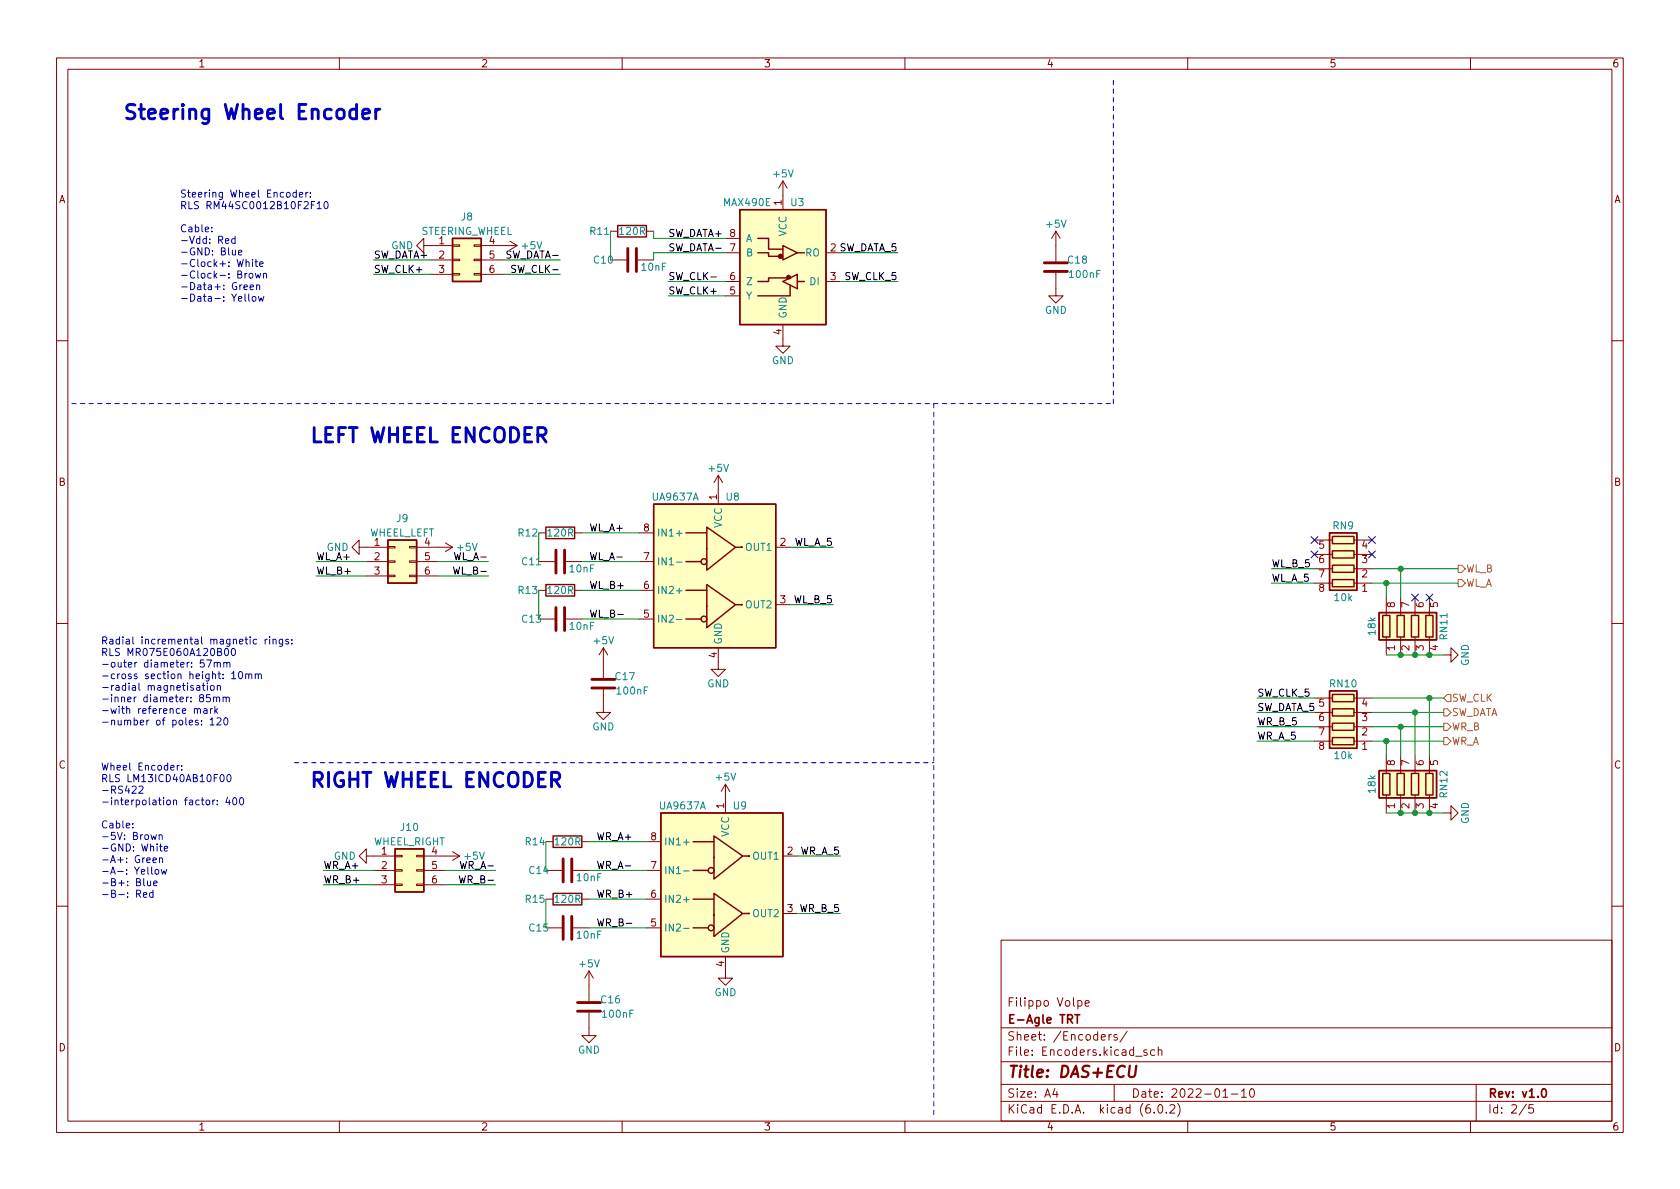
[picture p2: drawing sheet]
<svg xmlns="http://www.w3.org/2000/svg" width="297mm" height="210mm" viewBox="0 0 297 210" stroke-linecap="round" stroke-linejoin="round" font-family="sans-serif">
<g fill="none" stroke="#840000" stroke-width=".18">
<path d="M10 10.2h277v190.1h-277zM12 12.2h273v186.1h-273zM60 10.2v2M110 10.2v2M160 10.2v2M210 10.2v2M260 10.2v2M138.4 32l-.7 1.3M138.4 32v5.1M138.4 32l.8 1.3M74.9 43.4v-1.2l-1.2 1.2 1.2 1.3v-1.3h5.1M76.2 46h3.8"/>
<path d="M76.2 48.5h3.8M80 48.4h1.3v.2h-1.3zM80 45.8h1.3v.3h-1.3zM80 43.3h1.3v.3h-1.3zM83.8 48.4h1.3v.2h-1.3zM83.8 45.8h1.3v.3h-1.3zM83.8 43.3h1.3v.3h-1.3zM85.1 43.4h6.3M85.1 46h3.8M85.1 48.5h3.8M90.2 42.7l1.2 .7M91.4 43.4l-1.2 .8"/>
<path d="M107.9 46h2.8M107.9 40.9h1.3M112.8 46h2.8M114.3 40.9h1.3M128.3 44.7h2.5M128.3 49.8h2.5M128.3 52.3h2.5M128.3 42.2h2.5M138.4 57.4v3.8h1.3l-1.3 1.3-1.2-1.3h1.2M139.1 49.1h.6M146 44.7h2.6M146 49.8h2.6"/>
<path d="M186.7 48.3v4h1.3l-1.3 1.3-1.3-1.3h1.3M186.7 40.9l-.8 1.3M186.7 40.9v5.3M186.7 40.9l.8 1.3M10 60.2h2M285 60.2h2M63.5 96.8v-1.3l-1.3 1.3 1.3 1.2v-1.2h5.1M64.8 99.3h3.8M68.6 99.2h1.2v.2h-1.2zM68.6 96.6h1.2v.3h-1.2zM72.4 99.2h1.3v.2h-1.3zM72.4 96.6h1.3v.3h-1.3z"/>
<path d="M73.7 96.8h6.3M73.7 99.3h3.8M78.7 96l1.3 .8M80 96.8l-1.3 .7M95.2 99.3h2.8M95.2 94.2h1.3M100.1 99.3h2.8M101.6 94.2h1.3M113 99.3h2.6M113 94.2h2.6M127 84.1v5M127 84.1l-.8 1.2"/>
<path d="M127 84.1l.8 1.2M137.2 96.8h2.5M232.4 98h3.2M232.4 95.5h3.2M239.4 98h3.2M239.4 95.5h3.2M10 110.2h2M64.8 101.8h3.8M68.6 101.7h1.2v.3h-1.2zM72.4 101.7h1.3v.3h-1.3zM73.7 101.8h3.8M95.2 109.5h2.8"/>
<path d="M95.2 104.4h1.3M100.1 109.5h2.8M101.6 104.4h1.3M106.7 114.5v5.4M106.7 114.5l-.8 1.3M106.7 114.5l.7 1.3M113 109.5h2.6M113 104.4h2.6M127 114.5v3.9h1.3l-1.3 1.2-1.3-1.2h1.3M137.2 106.9h2.5M232.4 103.1h3.2M232.4 100.6h3.2"/>
<path d="M239.4 103.1h3.2M239.4 100.6h3.2M245.1 105.7v3.1M245.1 112.6v3.2M247.6 105.7v3.1M247.6 112.6v3.2M250.2 105.7v3.1M250.2 112.6v3.2M252.7 105.7v3.1M252.7 112.6v3.2M255.3 115.8h1.2v-1.3l1.3 1.3-1.3 1.3v-1.3M285 110.2h2"/>
<path d="M106.7 121.9v4.1h1.2l-1.2 1.2-1.3-1.2h1.3M128.3 138.7v5.1M128.3 138.7l-.8 1.2M128.3 138.7l.7 1.2M232.4 131.1h3.2M232.4 128.5h3.2M232.4 126h3.2M232.4 123.4h3.2M239.4 131.1h3.2M239.4 128.5h3.2M239.4 126h3.2M239.4 123.4h3.2"/>
<path d="M245.1 133.6v3.2M247.6 133.6v3.2M250.2 133.6v3.2M252.7 133.6v3.2M64.8 151.4v-1.3l-1.3 1.3 1.3 1.2v-1.2h5M66 153.9h3.8M66 156.5h3.8M69.8 156.3h1.3v.3h-1.3zM69.8 153.8h1.3v.2h-1.3zM69.8 151.3h1.3v.2h-1.3zM73.7 156.3h1.2v.3h-1.2zM73.7 153.8h1.2v.2h-1.2z"/>
<path d="M73.7 151.3h1.2v.2h-1.2zM74.9 151.4h6.4M74.9 153.9h3.8M74.9 156.5h3.8M80 150.6l1.3 .8M81.3 151.4l-1.3 .7M96.5 159h1.3M96.5 153.9h2.8M96.5 148.8h1.3M101.3 153.9h2.8M102.9 159h1.2M102.9 148.8h1.2"/>
<path d="M114.3 159h2.5M114.3 153.9h2.5M114.3 148.8h2.5M138.4 151.4h2.6M245.1 140.6v3.2M247.6 140.6v3.2M250.2 140.6v3.2M252.7 140.6v3.2M255.3 143.8h1.2v-1.3l1.3 1.3-1.3 1.2v-1.2M10 160.2h2M96.5 164.1h2.8M101.3 164.1h2.8"/>
<path d="M104.1 179.1v4h1.3l-1.3 1.3-1.2-1.3h1.2M104.1 171.7l-.7 1.3M104.1 171.7v5.3M104.1 171.7l.8 1.3M114.3 164.1h2.5M128.3 169.2v3.8h1.2l-1.2 1.2-1.3-1.2h1.3M138.4 161.5h2.6M177 166.3h108v32h-108zM190.6 177l.4-.1 .3 .3v.4l-.2 .3h-.5M191.9 177.4l.7-.1-.1-.3-.4-.1-.2 .2v.8h.6M285 160.2h2M60 198.3v2"/>
<path d="M110 198.3v2M160 198.3v2M177 194.8h108M177 191.8h108M177 187.8h108M177 181.8h108M186.5 192.5l-.4 1h1M186.9 193v1M194.7 183.4l.7-.1v-.3l-.5-.1-.2 .2 .1 .8h.6M196.1 182.9v1M196.5 182.9l-.3 .1-.1 .2M197 191.8v3"/>
<path d="M197.5 183l-.4-.1-.2 .2 .1 .3 .5 .1v.4h-.6M199.3 182.4l-1.3 1.9M200.8 186.8h1.1M202.8 185.7l-.4-.1-.2 .2 .1 .3 .5 .1v.4h-.6M204.1 196.7v.1M204.1 185.7l-.4-.1-.3 .3v.4l.2 .3h.5M204.8 185.8l.2-.2 .4 .1v.9M204.8 185.1v1.5M204.9 195.4l.2-.1a.81 .81 0 0 1 .6 .7 .81 .81 0 0 1-.3 .8h-.2a.81 .81 0 0 1-.6-.6 .81 .81 0 0 1 .3-.8zM206.2 196.7v.1M206.9 195.5l.5-.2 .2 .2 .1 .3-.9 1h.9M208.2 195.1a1.72 1.72 0 0 1 0 2.3"/>
<path d="M210 198.3v2M216.2 194h.9M217.7 193.5h1.2M219.5 193l.4-.5v1.5M219.5 194h.9M221.1 192.7l.2-.2a.81 .81 0 0 1 .6 .7 .81 .81 0 0 1-.3 .8h-.2a.81 .81 0 0 1-.3-1.3zM260 198.3v2M261 191.8v6.5M269.9 195.3l-1.3 1.9M271.1 195.3h-.7l-.1 .7 .2-.1 .5 .1 .2 .2-.1 .5-.2 .1-.6-.1"/>
</g>
<path d="M190.1 179.4h.8M190.5 179.4v1.5M272.8 192.6l.1-.1a.81 .81 0 0 1 .6 .7 .81 .81 0 0 1-.3 .8h-.1a.81 .81 0 0 1-.6-.6 .81 .81 0 0 1 .3-.8z" fill="none" stroke="#840000" stroke-width=".3"/>
<path d="M199.8 188.5l-.2 1.6 .1 .3a.66 .66 0 0 0 1-.3l.2-1.6" fill="none" stroke="#840000" stroke-width=".4"/>
<g fill="#ffffc2" stroke="#ffffc2" stroke-width=".18">
<path d="M68.6 95.5h5.1v7.6h-5.1z"/>
<path d="M80 42.2h5.1v7.6h-5.1z"/>
<path d="M243.8 108.3h10.2v4.9h-10.2z"/>
<path d="M116.8 143.8h21.6v25.4h-21.6z"/>
<path d="M235.1 94.2h4.8v10.2h-4.8z"/>
<path d="M115.6 89.1h21.6v25.4h-21.6z"/>
<path d="M69.8 150.1h5.1v7.6h-5.1z"/>
<path d="M235.1 122.2h4.8v10.1h-4.8z"/>
<path d="M243.8 136.3h10.2v4.8h-10.2z"/>
<path d="M130.8 37.1h15.2v20.3h-15.2z"/>
</g>
<g fill="none" stroke="#840000" stroke-width=".25">
<path d="M109.2 39.9h5.1v2h-5.1zM130.8 37.1h15.2v20.3h-15.2zM80 42.2h5.1v7.6h-5.1zM134 42.2h1.9v1.9h2.5M134 44.7h1.9v.6h1.9M138.4 49.8l2.6-1.3v2.5zM138.4 43.4l2.6 1.3-2.6 1.3zM139.1 49.1h-3.2v.7h-1.9M139.7 50.4v1.9h-5.7M141 49.8h1.2M141 44.7h1.2M68.6 95.5h5.1v7.6h-5.1z"/>
<path d="M96.5 93.2h5.1v2h-5.1zM115.6 89.1h21.6v25.4h-21.6zM121.3 94.2h3.7M121.3 99.3h2.7M125 93.2l5 3.6-5 4zM130.2 96.8h1h-.1M235.1 94.2h4.8v10.2h-4.8zM235.6 99.9h3.8v1.3h-3.8zM235.6 97.4h3.8v1.3h-3.8zM235.6 94.9h3.8v1.2h-3.8zM96.5 103.4h5.1v2h-5.1zM121.3 104.4h3.7"/>
<path d="M121.3 109.5h2.7M125 103.4l5 3.5-5 4.1zM130.2 106.9h1h-.1M235.6 102.5h3.8v1.3h-3.8zM243.8 108.3h10.2v4.9h-10.2zM244.5 108.8h1.2v3.8h-1.2zM247 108.8h1.3v3.8h-1.3zM249.6 108.8h1.2v3.8h-1.2zM252.1 108.8h1.3v3.8h-1.3zM235.1 122.2h4.8v10.1h-4.8zM235.6 130.4h3.8v1.3h-3.8zM235.6 127.9h3.8v1.3h-3.8z"/>
<path d="M235.6 125.3h3.8v1.3h-3.8zM235.6 122.8h3.8v1.3h-3.8zM243.8 136.3h10.2v4.8h-10.2zM244.5 136.8h1.2v3.8h-1.2zM247 136.8h1.3v3.8h-1.3zM249.6 136.8h1.2v3.8h-1.2zM252.1 136.8h1.3v3.8h-1.3zM69.8 150.1h5.1v7.6h-5.1zM97.8 147.8h5.1v2.1h-5.1zM97.8 158h5.1v2h-5.1zM116.8 143.8h21.6v25.4h-21.6zM122.6 159h3.6"/>
<path d="M122.6 148.8h3.6M122.6 153.9h2.6M126.2 158l5.1 3.5-5.1 4.1zM126.2 147.8l5.1 3.6-5.1 4zM131.4 151.4h1.1h-.2M122.6 164.1h2.6M131.4 161.5h1.1h-.2"/>
<circle cx="124.5" cy="99.3" r=".51"/>
<circle cx="124.5" cy="109.5" r=".51"/>
<circle cx="125.7" cy="153.9" r=".51"/>
<circle cx="125.7" cy="164.1" r=".51"/>
</g>
<g fill="none" stroke="#840000" stroke-width=".51">
<path d="M111 43.9v4.1M112.5 43.9v4.1M184.7 48h4M184.7 46.5h4M98.3 97.3v4M99.8 97.3v4M98.3 107.4v4.1M99.8 107.4v4.1M104.6 121.7h4.1M104.6 120.1h4.1M99.6 151.9v4.1M101.1 151.9v4.1"/>
<path d="M99.6 162v4.1M101.1 162v4.1M102.1 178.8h4.1M102.1 177.3h4.1"/>
</g>
<path d="M119.6 99.4h1M119.6 94.3h1M119.6 109.6h1M119.6 104.5h1M120.9 159.1h.9M120.9 154h.9M120.9 148.9h.9M120.9 164.2h.9" fill="none" stroke="#008484" stroke-width=".18"/>
<circle cx="139.7" cy="49.1" r=".13" fill="#840000" stroke="#840000" stroke-width=".18"/>
<g fill="#840000" stroke="#840000" stroke-width=".25">
<circle cx="139.4" cy="49" r=".3"/>
<circle cx="138" cy="45.3" r=".36"/>
</g>
<path d="M257.8 99.9h.6l.7 .7-.7 .6h-.6zM257.8 102.5h.6l.7 .6-.7 .7h-.6zM255.3 127.9h.6l.6 .6-.6 .7h-.6zM255.3 125.3h.6l.6 .7-.6 .6h-.6zM255.3 130.4h.6l.6 .7-.6 .6h-.6zM255.9 122.8h.6v1.3h-.6l-.6-.7z" fill="none" stroke="#848400" stroke-width=".18"/>
<path d="M91.2 47l-.5-.1-.2 .3 .1 .3 .5 .2v.4l-.2 .1-.4-.1M125.7 49h1M109.2 108.7h1M81.2 154.9l.3 1.2 .2-.9 .3 .9 .3-1.2M110.7 163.3h1" fill="none" stroke="#000" stroke-width=".18"/>
<g fill="none" stroke="#0000c2" stroke-width=".18">
<path d="M52.4 34.1l-.4-.1-.2 .3 .1 .5h.5M52.4 33.6v1.3M52.9 34.4l.6-.1v-.2l-.4-.1-.2 .2 .1 .6h.5M54.1 34v.9M54.4 34l-.3 .3M54.9 34.7v.2M54.9 34.1v.1M55.7 35.6h-.7v1.3M56.1 36l.3-.4v1.3M56.1 36.9h.7M57.4 35.8l.2-.2a.68 .68 0 0 1 .4 .7 .68 .68 0 0 1-.4 .6l-.2-.1-.1-.4zM37.5 40.9v.1"/>
<path d="M37.5 40.2v.1M39.9 42.6l.6-.1-.1-.2-.3-.1-.2 .2v.6h.5M41.1 44.2v.8l.3 .1 .2-.1M41.6 42.3l-.4-.1-.2 .2 .1 .6h.5M41.6 41.8v1.2M41.6 44.2v.9M42.2 44.7l.6-.2-.1-.2-.4-.1-.1 .2v.6h.5M43.1 50.8l.6-.1v-.3h-.4l-.2 .2 .1 .6h.5M43.3 52v1.1l.2 .2M43.5 46.4l.2-.1h.3v.8M44 52v1.1l.2 .2M44.2 48.4l.3-.1 .2 .3v.3l-.2 .3-.3-.1-.2-.2z"/>
<path d="M44.2 50.8l.6-.1v-.3h-.4l-.2 .2 .1 .6h.5M44.6 45.9v.1M44.6 46.3v.8M44.7 52.5l.3-.1 .3 .3v.3l-.3 .3-.3-.1-.1-.2zM45.1 46.3h.5M45.1 48.3l.3 .9 .2-.6 .3 .6 .2-.9M45.3 45.9v1.1l.3 .1M45.4 50.5l.2-.1h.3v.8M45.4 50.4v.8M45.7 52.4l.2 .9 .3-.6 .2 .6 .2-.9M45.9 46.7l.6-.1v-.3h-.4l-.2 .2 .1 .6h.5M46.6 48.5l.2-.2 .3 .1v.8"/>
<path d="M46.6 48.3v.9M36.5 116.7h.9l-.6 1.3M37.9 117.2l.2-.1 .3 .1v.8M37.9 117.1v.9M38.4 117.3l.2-.2 .3 .1 .1 .8M39.6 117.2l.1-.1 .4 .1v.8M39.6 117.1v.9M39.8 114.8l.2-.1a.68 .68 0 0 1 .4 .6 .68 .68 0 0 1-.4 .6l-.2-.1-.1-.4zM40.1 117.3l.2-.2 .3 .1 .1 .8M41 119.1l.3-.4v1.3M41.1 114.7h.1a.68 .68 0 0 1 .4 .6 .68 .68 0 0 1-.4 .6 .84 .84 0 0 1-.1-1.2zM42.3 118.9l.2-.2a.68 .68 0 0 1 .4 .7 .68 .68 0 0 1-.4 .6l-.2-.1-.1-.4z"/>
<path d="M43.4 119.3l.2-.1h.3l.1 .8M43.4 119.2v.8M44 119.4l.2-.2h.3v.8M45.1 119.3l.2-.1h.3l.1 .8M45.1 119.2v.8M45.7 119.4l.2-.2h.3v.8M46.9 113v.9M47.2 113l-.3 .3M47.7 112.6v.1M47.7 113v.9M48.3 113.2l.2-.2 .3 .1v.8M48.3 113v.9"/>
<path d="M50 113v1.1l-.3 .2-.3-.1M50 113.1l-.4-.1-.2 .3 .1 .5h.5M51 113.1l-.3-.1-.2 .2 .1 .2 .4 .1v.3h-.5M51.6 113.8v.1M51.6 113.1v.1M24.6 139.1l.5-.1 .2 .4-.8 .9h.8M31.3 135.3v.9M31.7 135.3l-.4 .3M32.1 136.1v.1M32.1 135.4v.1M34.4 125.4l.1-.1 .4 .1v.8M34.8 121.3h.5v.8"/>
<path d="M34.9 125.5l.2-.2 .3 .1 .1 .8M35.3 121.5l-.4 .1-.2 .2 .2 .3 .4-.1M35.6 128.1v.1M35.6 127.4v.1M35.8 121.2h.4M35.9 120.8v1.1l.3 .2M36.1 125.4h.4l.1 .8M36.6 125.6l-.4 .1-.2 .2 .2 .3 .4-.1M36.7 121.2v.9M37.1 122.8h-.6v.6l.2-.1 .4 .1 .1 .2-.1 .4-.1 .1-.5-.1M37.1 127.3l.4-.4v1.3M37.1 128.2h.8"/>
<path d="M37.2 125.3v.9M37.3 121.3l.2-.1 .3 .1 .1 .5-.1 .2-.3 .1-.2-.2zM37.6 125.3l-.4 .2M37.8 123.4l.1-.1h.3l.1 .8M37.8 123.3v.8M38 124.9v1.3M38.1 125.7l.4 .5M38.3 123.4l.2-.1h.3v.8M38.4 127l.4-.1 .3 .4-.8 .9h.8M38.4 121.3l.2-.1 .3 .1 .1 .8M38.4 121.2v.9M38.5 125.3l-.5 .5"/>
<path d="M39.1 137h.1a.68 .68 0 0 1 .4 .6 .68 .68 0 0 1-.4 .6 .84 .84 0 0 1-.1-1.2zM39.4 123.4l.2-.1h.3l.1 .8M39.4 123.3v.8M39.7 127l.2-.1a.68 .68 0 0 1 .4 .7 .68 .68 0 0 1-.4 .6 .84 .84 0 0 1-.2-1.2zM40 123.4l.2-.1h.3v.8M40.3 137h.1a.68 .68 0 0 1 .5 .6 .68 .68 0 0 1-.5 .6 .84 .84 0 0 1-.1-1.2zM41 120h.7M23.5 146.3v.1M23.5 145.6v.1M25.4 158.3l.6-.2-.1-.2-.4-.1-.1 .2v.6h.5M26.1 155.8v.8h.3l.2-.1M26.6 155.8v.8"/>
<path d="M26.7 147.6l.2 .9 .3-.7 .2 .7 .3-.9M26.8 153.3v1.1l.2 .2M27 152.1l.7-.1-.1-.2-.4-.1-.2 .2 .1 .6h.5M27 157.9l-.3-.1-.3 .3 .2 .5h.4M27 157.4v1.3M27.2 156.2l.6-.1-.1-.3h-.3l-.2 .2v.6h.5M27.5 153.8l.3-.1 .3 .3v.3l-.3 .3-.3-.1-.1-.2zM28.1 147.7l.2-.1 .3 .1 .1 .8M28.1 147.6v.9M28.2 151.8l.2-.1 .3 .1v.7M28.2 149.7h.5M28.2 151.7v.8"/>
<path d="M28.4 149.2v1.1l.3 .2M28.5 153.7l.2 .9 .3-.6 .2 .6 .3-.9M29 150.1l.6-.1v-.3h-.4l-.2 .1 .1 .6h.5M37.6 141.5v.8M38 141.5l-.4 .2M38.4 142.2v.1M38.4 141.5v.2M40.2 141l-.3 .9h.8M40.5 141.5v.8M41.3 141.1l.1-.1a.68 .68 0 0 1 .5 .7 .68 .68 0 0 1-.5 .6 .84 .84 0 0 1-.1-1.2zM42.5 141.1l.2-.1a.68 .68 0 0 1 .4 .7 .68 .68 0 0 1-.4 .6 .84 .84 0 0 1-.2-1.2z"/>
</g>
<path d="M66.4 19.3v1.7M67.2 19.3a.65 .65 0 0 0-.8 .5M64.1 20.2l1.2-.3-.1-.5-.7-.1-.4 .4v.9l.2 .3 .2 .1 .7-.1" fill="none" stroke="#0000c2" stroke-width=".51"/>
<path d="M12.7 71.4h184.1M165.1 71.4v125.7M196.8 71.4v-57.2M52.1 134.9h113" fill="none" stroke="#0000c2" stroke-width=".18" stroke-dasharray=".8 .8"/>
<g fill="none" stroke="#008400" stroke-width=".18">
<path d="M66 46h10.2M66 48.5h10.2M88.9 46h10.2M88.9 48.5h10.2M107.9 40.9v5.1M115.6 40.9v1.3h12.7M118.1 49.8h10.2M118.1 52.3h10.2M128.3 44.7h-12.7v1.3M148.6 44.7h10.1M148.6 49.8h10.1M55.9 99.3h8.9"/>
<path d="M77.5 99.3h8.9M95.2 94.2v5.1M102.9 99.3h10.1M102.9 94.2h10.1M139.7 96.8h7.6M55.9 101.8h8.9M77.5 101.8h8.9M95.2 104.4v5.1M102.9 104.4h10.1M102.9 109.5h10.1M139.7 106.9h7.6M224.8 103.1h7.6"/>
<path d="M224.8 100.6h7.6M242.6 103.1h15.2M242.6 100.6h15.2M245.1 103.1v2.6M245.1 115.8h10.2M247.6 100.6v5.1M222.2 123.4h10.2M222.2 131.1h10.2M222.2 128.5h10.2M222.2 126h10.2M242.6 123.4h12.7M242.6 131.1h12.7"/>
<path d="M242.6 128.5h12.7M242.6 126h12.7M245.1 131.1v2.5M247.6 128.5v5.1M250.2 126v7.6M252.7 123.4v10.2M57.1 153.9h8.9M57.1 156.5h8.9M78.7 153.9h8.9M78.7 156.5h8.9M96.5 148.8v5.1M96.5 159v5.1"/>
<path d="M104.1 148.8h10.2M104.1 153.9h10.2M104.1 159h10.2M141 151.4h7.6M245.1 143.8h10.2M104.1 164.1h10.2M141 161.5h7.6"/>
</g>
<path d="M231.8 97.4l1.2 1.2M231.8 94.9l1.2 1.2M233 97.4l-1.2 1.2M233 94.9l-1.2 1.2M242 97.4l1.2 1.2M242 94.9l1.2 1.2M243.2 97.4l-1.2 1.2M243.2 94.9l-1.2 1.2M249.6 105l1.2 1.3M250.8 105l-1.2 1.3M252.1 105l1.2 1.3M253.3 105l-1.2 1.3" fill="none" stroke="#000084" stroke-width=".18"/>
<g fill="#008400" stroke="#008400" stroke-width=".18">
<circle cx="250.2" cy="143.8" r=".46"/>
<circle cx="252.7" cy="143.8" r=".46"/>
<circle cx="247.6" cy="143.8" r=".46"/>
<circle cx="250.2" cy="126" r=".46"/>
<circle cx="252.7" cy="123.4" r=".46"/>
<circle cx="247.6" cy="128.5" r=".46"/>
<circle cx="245.1" cy="131.1" r=".46"/>
<circle cx="245.1" cy="103.1" r=".46"/>
<circle cx="247.6" cy="100.6" r=".46"/>
<circle cx="250.2" cy="115.8" r=".46"/>
<circle cx="247.6" cy="115.8" r=".46"/>
<circle cx="252.7" cy="115.8" r=".46"/>
</g>
<g font-size="3.5" fill="#0000c2">
<text x="21.6" y="21.1">Steering Wheel Encoder</text>
<text x="54.6" y="78.3">LEFT WHEEL ENCODER</text>
<text x="54.6" y="139.2">RIGHT WHEEL ENCODER</text>
</g>
<text font-size="2.8" fill="#840000" x="178" y="190.6">Title: DAS+ECU</text>
<g font-size="2.1" fill="#840000">
<text x="178" y="178">Filippo Volpe</text>
<text x="178" y="184">Sheet: /Encoders/</text>
<text x="178" y="181">E-Agle TRT</text>
<text x="178" y="186.7">File: Encoders.kicad_sch</text>
<text x="178" y="196.9">KiCad E.D.A. kicad (6.0.2)</text>
<text x="178" y="194.1">Size: A4</text>
<text x="200" y="194.1">Date: 2022-01-10</text>
<text x="263" y="194.1">Rev: v1.0</text>
<text x="263" y="196.9">Id: 2/5</text>
</g>
<g font-size="1.8" fill="#840000">
<text x="35" y="11.9">1</text>
<text x="85" y="11.9">2</text>
<text x="135" y="11.9">3</text>
<text x="185" y="11.9">4</text>
<text x="235" y="11.9">5</text>
<text x="285" y="11.9">6</text>
<text x="10.3" y="35.9">A</text>
<text x="285.3" y="35.9">A</text>
<text x="129" y="41.9">8</text>
<text x="138.2" y="36.3" transform="rotate(-90 138.2 36.3)">1</text>
<text x="77.6" y="43.2">1</text>
<text x="77.6" y="45.7">2</text>
<text x="86.5" y="43.2">4</text>
<text x="86.5" y="45.7">5</text>
<text x="129" y="44.4">7</text>
<text x="77.6" y="48.3">3</text>
<text x="86.5" y="48.3">6</text>
<text x="129" y="52.1">5</text>
<text x="129" y="49.5">6</text>
<text x="146.8" y="49.5">3</text>
<text x="138.2" y="59.2" transform="rotate(-90 138.2 59.2)">4</text>
<text x="10.3" y="85.9">B</text>
<text x="126.7" y="88.4" transform="rotate(-90 126.7 88.4)">1</text>
<text x="285.3" y="85.9">B</text>
<text x="113.8" y="94">8</text>
<text x="66.2" y="96.5">1</text>
<text x="66.2" y="99.1">2</text>
<text x="66.2" y="101.6">3</text>
<text x="75.1" y="96.5">4</text>
<text x="75.1" y="99.1">5</text>
<text x="75.1" y="101.6">6</text>
<text x="113.8" y="99.1">7</text>
<text x="137.9" y="96.5">2</text>
<text x="233.2" y="97">5</text>
<text x="233.2" y="99.6">6</text>
<text x="240.8" y="99.6">3</text>
<text x="240.8" y="97">4</text>
<text x="113.8" y="104.1">6</text>
<text x="137.9" y="106.7">3</text>
<text x="233.2" y="102.1">7</text>
<text x="233.2" y="104.6">8</text>
<text x="240.8" y="104.6">1</text>
<text x="240.8" y="102.1">2</text>
<text x="246.6" y="107.4" transform="rotate(-90 246.6 107.4)">8</text>
<text x="249.2" y="107.4" transform="rotate(-90 249.2 107.4)">7</text>
<text x="251.7" y="107.4" transform="rotate(-90 251.7 107.4)">6</text>
<text x="254.3" y="107.4" transform="rotate(-90 254.3 107.4)">5</text>
<text x="113.8" y="109.2">5</text>
<text x="126.7" y="116.3" transform="rotate(-90 126.7 116.3)">4</text>
<text x="246.6" y="115" transform="rotate(-90 246.6 115)">1</text>
<text x="249.2" y="115" transform="rotate(-90 249.2 115)">2</text>
<text x="251.7" y="115" transform="rotate(-90 251.7 115)">3</text>
<text x="254.3" y="115" transform="rotate(-90 254.3 115)">4</text>
<text x="233.2" y="125">5</text>
<text x="240.8" y="125">4</text>
<text x="233.2" y="127.5">6</text>
<text x="233.2" y="130">7</text>
<text x="240.8" y="130">2</text>
<text x="240.8" y="127.5">3</text>
<text x="10.3" y="135.9">C</text>
<text x="233.2" y="132.6">8</text>
<text x="240.8" y="132.6">1</text>
<text x="246.6" y="135.4" transform="rotate(-90 246.6 135.4)">8</text>
<text x="249.2" y="135.4" transform="rotate(-90 249.2 135.4)">7</text>
<text x="251.7" y="135.4" transform="rotate(-90 251.7 135.4)">6</text>
<text x="254.3" y="135.4" transform="rotate(-90 254.3 135.4)">5</text>
<text x="285.3" y="135.9">C</text>
<text x="128" y="143" transform="rotate(-90 128 143)">1</text>
<text x="246.6" y="143" transform="rotate(-90 246.6 143)">1</text>
<text x="249.2" y="143" transform="rotate(-90 249.2 143)">2</text>
<text x="251.7" y="143" transform="rotate(-90 251.7 143)">3</text>
<text x="254.3" y="143" transform="rotate(-90 254.3 143)">4</text>
<text x="115.1" y="148.6">8</text>
<text x="67.5" y="151.1">1</text>
<text x="67.5" y="153.7">2</text>
<text x="76.3" y="151.1">4</text>
<text x="76.3" y="153.7">5</text>
<text x="115.1" y="153.7">7</text>
<text x="67.5" y="156.2">3</text>
<text x="76.3" y="156.2">6</text>
<text x="115.1" y="158.7">6</text>
<text x="115.1" y="163.8">5</text>
<text x="128" y="170.9" transform="rotate(-90 128 170.9)">4</text>
<text x="10.3" y="185.9">D</text>
<text x="285.3" y="185.9">D</text>
<text x="35" y="199.9">1</text>
<text x="85" y="199.9">2</text>
<text x="135" y="199.9">3</text>
<text x="185" y="199.9">4</text>
<text x="235" y="199.9">5</text>
<text x="285" y="199.9">6</text>
</g>
<g font-size="1.8" fill="#0000c2">
<text x="31.7" y="34.9">Steering Wheel Encoder:</text>
<text x="31.7" y="37">RLS RM44SC0012B10F2F10</text>
<text x="31.7" y="41.1">Cable:</text>
<text x="31.7" y="43.1">-Vdd: Red</text>
<text x="31.7" y="45.1">-GND: Blue</text>
<text x="31.7" y="47.2">-Clock+: White</text>
<text x="31.7" y="49.2">-Clock-: Brown</text>
<text x="31.7" y="51.3">-Data+: Green</text>
<text x="31.7" y="53.3">-Data-: Yellow</text>
<text x="17.8" y="113.9">Radial incremental magnetic rings:</text>
<text x="17.8" y="116">RLS MR075E060A120B00</text>
<text x="17.8" y="118">-outer diameter: 57mm</text>
<text x="17.8" y="120.1">-cross section height: 10mm</text>
<text x="17.8" y="122.1">-radial magnetisation</text>
<text x="17.8" y="124.2">-inner diameter: 85mm</text>
<text x="17.8" y="126.2">-with reference mark</text>
<text x="17.8" y="128.3">-number of poles: 120</text>
<text x="17.8" y="136.2">Wheel Encoder:</text>
<text x="17.8" y="138.3">RLS LM13ICD40AB10F00</text>
<text x="17.8" y="140.3">-RS422</text>
<text x="17.8" y="142.4">-interpolation factor: 400</text>
<text x="17.8" y="146.5">Cable:</text>
<text x="17.8" y="148.5">-5V: Brown</text>
<text x="17.8" y="150.6">-GND: White</text>
<text x="17.8" y="152.6">-A+: Green</text>
<text x="17.8" y="154.6">-A-: Yellow</text>
<text x="17.8" y="156.7">-B+: Blue</text>
<text x="17.8" y="158.7">-B-: Red</text>
</g>
<g font-size="1.8" fill="#008484">
<text x="136.8" y="31.4">+5V</text>
<text x="74.3" y="41.5">STEERING_WHEEL</text>
<text x="81.6" y="39">J8</text>
<text x="104.4" y="41.5">R11</text>
<text x="109.7" y="41.5">120R</text>
<text x="128" y="36.4">MAX490E</text>
<text x="139.1" y="41.8" transform="rotate(-90 139.1 41.8)">VCC</text>
<text x="139.8" y="36.4">U3</text>
<text x="185.1" y="40.3">+5V</text>
<text x="92.4" y="44.1">+5V</text>
<text x="105.1" y="46.6">C10</text>
<text x="113.5" y="47.9">10nF</text>
<text x="131.8" y="45.3">B</text>
<text x="131.8" y="42.8">A</text>
<text x="142.4" y="45.3">RO</text>
<text x="188.9" y="46.6">C18</text>
<text x="131.8" y="53">Y</text>
<text x="131.8" y="50.4">Z</text>
<text x="143.3" y="50.4">DI</text>
<text x="189.2" y="49.1">100nF</text>
<text x="139.1" y="56.4" transform="rotate(-90 139.1 56.4)">GND</text>
<text x="184.7" y="55.5">GND</text>
<text x="136.5" y="64.4">GND</text>
<text x="125.4" y="83.4">+5V</text>
<text x="115.5" y="88.5">UA9637A</text>
<text x="128.4" y="88.5">U8</text>
<text x="65.2" y="94.9">WHEEL_LEFT</text>
<text x="70.1" y="92.3">J9</text>
<text x="91.7" y="94.9">R12</text>
<text x="97" y="94.9">120R</text>
<text x="116.1" y="94.9">IN1+</text>
<text x="127.6" y="93.4" transform="rotate(-90 127.6 93.4)">VCC</text>
<text x="235.7" y="93.6">RN9</text>
<text x="57.7" y="97.4">GND</text>
<text x="81" y="97.4">+5V</text>
<text x="92.4" y="99.9">C11</text>
<text x="100.8" y="101.2">10nF</text>
<text x="116.1" y="99.9">IN1-</text>
<text x="131.9" y="97.4">OUT1</text>
<text x="91.7" y="105">R13</text>
<text x="97" y="105">120R</text>
<text x="116.1" y="105">IN2+</text>
<text x="131.9" y="107.6">OUT2</text>
<text x="236" y="106.3">10k</text>
<text x="92.4" y="110.1">C13</text>
<text x="100.8" y="111.4">10nF</text>
<text x="105.1" y="113.9">+5V</text>
<text x="116.1" y="110.1">IN2-</text>
<text x="243.2" y="112.2" transform="rotate(-90 243.2 112.2)">18k</text>
<text x="255.9" y="113" transform="rotate(-90 255.9 113)">RN11</text>
<text x="127.6" y="114" transform="rotate(-90 127.6 114)">GND</text>
<text x="259.7" y="117.8" transform="rotate(-90 259.7 117.8)">GND</text>
<text x="108.9" y="120.3">C17</text>
<text x="109.2" y="122.8">100nF</text>
<text x="125" y="121.5">GND</text>
<text x="235.2" y="121.5">RN10</text>
<text x="104.7" y="129.2">GND</text>
<text x="236" y="134.2">10k</text>
<text x="116.8" y="143.1">UA9637A</text>
<text x="126.7" y="138">+5V</text>
<text x="129.7" y="143.1">U9</text>
<text x="243.2" y="140.2" transform="rotate(-90 243.2 140.2)">18k</text>
<text x="255.9" y="140.9" transform="rotate(-90 255.9 140.9)">RN12</text>
<text x="66" y="149.5">WHEEL_RIGHT</text>
<text x="70.9" y="146.9">J10</text>
<text x="93" y="149.5">R14</text>
<text x="98.2" y="149.5">120R</text>
<text x="117.3" y="149.5">IN1+</text>
<text x="128.9" y="148" transform="rotate(-90 128.9 148)">VCC</text>
<text x="259.7" y="145.7" transform="rotate(-90 259.7 145.7)">GND</text>
<text x="59" y="152">GND</text>
<text x="82.2" y="152">+5V</text>
<text x="93.6" y="154.6">C14</text>
<text x="102.1" y="155.8">10nF</text>
<text x="117.3" y="154.6">IN1-</text>
<text x="133.2" y="152">OUT1</text>
<text x="93" y="159.6">R15</text>
<text x="98.2" y="159.6">120R</text>
<text x="117.3" y="159.6">IN2+</text>
<text x="93.6" y="164.7">C15</text>
<text x="102.1" y="166">10nF</text>
<text x="117.3" y="164.7">IN2-</text>
<text x="133.2" y="162.2">OUT2</text>
<text x="102.5" y="171.1">+5V</text>
<text x="128.9" y="168.7" transform="rotate(-90 128.9 168.7)">GND</text>
<text x="106.3" y="177.4">C16</text>
<text x="106.7" y="180">100nF</text>
<text x="126.3" y="176.1">GND</text>
<text x="102.2" y="186.3">GND</text>
</g>
<g font-size="1.8">
<text x="118.1" y="41.9">SW_DATA+</text>
<text x="66" y="45.7">SW_DATA+</text>
<text x="69.2" y="44.1">GND</text>
<text x="89.7" y="45.7">SW_DATA-</text>
<text x="118.1" y="44.4">SW_DATA-</text>
<text x="146.8" y="44.4">2SW_DATA_5</text>
<text x="66" y="48.2">SW_CLK+</text>
<text x="91" y="48.2">SW_CLK-</text>
<text x="118.1" y="49.5">SW_CLK-</text>
<text x="118.1" y="52.1">SW_CLK+</text>
<text x="149.3" y="49.5">SW_CLK_5</text>
<text x="104.1" y="94">WL_A+</text>
<text x="55.9" y="99">WL_A+</text>
<text x="55.9" y="101.6">WL_B+</text>
<text x="80.8" y="99">WL_A-</text>
<text x="80.8" y="101.6">WL_B-</text>
<text x="104.1" y="99">WL_A-</text>
<text x="140.3" y="96.5">WL_A_5</text>
<text x="224.8" y="100.3">WL_B_5</text>
<text x="104.1" y="104.1">WL_B+</text>
<text x="140.3" y="106.7">WL_B_5</text>
<text x="224.8" y="102.9">WL_A_5</text>
<text x="104.1" y="109.2">WL_B-</text>
<text x="222.2" y="123.2">SW_CLK_5</text>
<text x="222.2" y="125.7">SW_DATA_5</text>
<text x="222.2" y="128.3">WR_B_5</text>
<text x="222.2" y="130.8">WR_A_5</text>
<text x="105.4" y="148.6">WR_A+</text>
<text x="57.1" y="153.7">WR_A+</text>
<text x="81.8" y="153.7">WR_A-</text>
<text x="105.4" y="153.7">WR_A-</text>
<text x="139.2" y="151.1">2 WR_A_5</text>
<text x="57.1" y="156.2">WR_B+</text>
<text x="81.8" y="156.2">WR_B-</text>
<text x="105.4" y="158.7">WR_B+</text>
<text x="139.2" y="161.3">3 WR_B_5</text>
<text x="105.4" y="163.8">WR_B-</text>
</g>
<g font-size="1.8" fill="#848400">
<text x="259.2" y="101.2">WL_B</text>
<text x="259.2" y="103.8">WL_A</text>
<text x="256.6" y="124.1">SW_CLK</text>
<text x="256.6" y="129.2">WR_B</text>
<text x="256.6" y="126.6">SW_DATA</text>
<text x="256.6" y="131.7">WR_A</text>
</g>
</svg>
